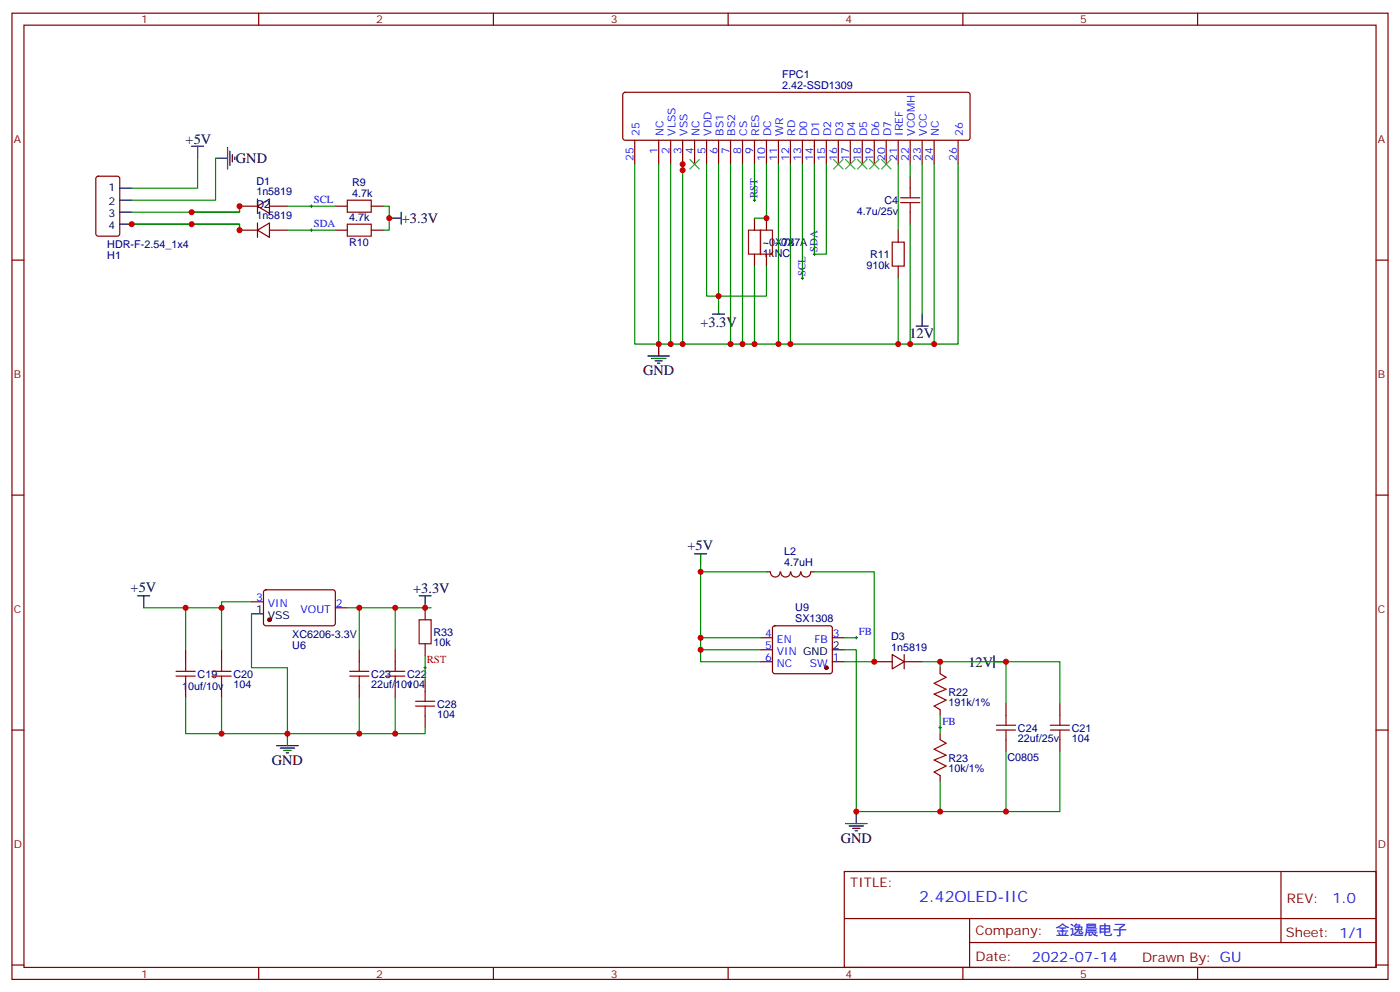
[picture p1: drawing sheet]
<svg xmlns="http://www.w3.org/2000/svg" width="412mm" height="292mm" viewBox="0 0 412 292" stroke-linecap="round" stroke-linejoin="round" font-family="sans-serif">
<g fill="none" stroke="#870000" stroke-width=".35">
<path d="M3.5 3.9h405.4v284.3h-405.4zM7.1 7.4h398.2v277.3h-398.2zM76.2 3.9v3.5M145.3 3.9v3.5M214.5 3.9v3.5M283.6 3.9v3.5M352.8 3.9v3.5M183.7 27.4l.4-.2h100.9l.5 .2 .3 .5v12.7l-.3 .5-.5 .2h-100.9l-.4-.3-.3-.4v-12.7zM28.5 52.1l.4-.2h5.7l.6 .4 .1 16.5-.5 .6-5.9 .1-.6-.5-.1-16.4zM75.8 58.6v4.2M187 41.3v7M194 41.3v7"/>
<path d="M197.6 41.3v7M201.1 41.3v7M204.6 41.3v7M208.1 41.3v7M211.7 41.3v7M215.2 41.3v7M218.7 41.3v7M222.2 41.3v7M225.8 41.3v7M229.3 41.3v7M232.8 41.3v7M236.4 41.3v7"/>
<path d="M239.9 41.3v7M243.4 41.3v7M246.9 41.3v7M250.5 41.3v7M254 41.3v7M257.5 41.3v7M261.1 41.3v7M264.6 41.3v7M268.1 41.3v7M268.1 51.9v3.5M271.6 41.3v7M275.2 41.3v7"/>
<path d="M282.2 41.3v7M3.5 76.6h3.6M70.6 60.7h5.2M70.6 67.7h5.2M75.8 60.7l3.6-2.1v4.2zM75.8 67.7l3.6-2.1v4.2zM75.8 65.6v4.2M79.4 60.7h5.3M79.4 67.7h5.3M98.8 60.7h3.5M98.8 67.7h3.5M109.4 60.7h3.5"/>
<path d="M109.4 67.7h3.5M222.2 64.2v3.5M222.2 74.8v3.5M225.8 64.2v3.5M225.8 74.8v3.5M264.6 67.7v3.6M264.6 78.3v3.5M268.1 62.4v3.6M405.3 76.6h3.6M3.5 145.7h3.6M405.3 145.7h3.6M74.1 177.1h3.5"/>
<path d="M77.8 173.8l.5-.2h20l.5 .7-.1 9.4-.6 .4h-20.1l-.4-.7v-9.1zM98.8 178.9h3.5M125.2 178.9v3.5M225.8 168.3h1M227 168.3a1.41 1.41 0 0 0 1.4 1.5 1.41 1.41 0 0 0 1.4-1.5M230 168.3a1.41 1.41 0 0 0 1.4 1.5 1.41 1.41 0 0 0 1.4-1.5M233 168.3a1.41 1.41 0 0 0 1.4 1.5 1.41 1.41 0 0 0 1.4-1.5M239.9 168.3h-1.1a1.41 1.41 0 0 1-1.4 1.5 1.41 1.41 0 0 1-1.4-1.5M54.7 191.2v3.5M65.3 191.2v3.5M105.8 191.2v3.5M116.4 191.2v3.5"/>
<path d="M125.2 189.4v3.6M224 194.7h3.5M224 187.7h3.5M224 191.2h3.5M227.8 184.4l.4-.3h16.3l.5 .3 .2 .5v12.7l-.3 .5-.4 .2h-16.3l-.5-.3-.2-.4v-12.7zM245.2 194.7h3.5M245.2 187.7h3.5M257.5 194.7h5.3M262.8 192.6l3.5 2.1-3.5 2.1zM266.3 194.7h5.3M266.3 192.6v4.2M276.9 196.5v1.8"/>
<path d="M3.5 214.8h3.6M54.7 201.8v3.5M65.3 201.8v3.5M105.8 201.8v3.5M116.4 201.8v3.5M125.2 200v3.6M125.2 210.6v3.5M276.9 208.8v1.8M276.9 215.9v1.8M296.3 207.1v3.5M296.3 217.7v3.5M312.2 207.1v3.5"/>
<path d="M312.2 217.7v3.5M405.3 214.8h3.6M276.9 228.2v1.8M248.7 256.5h156.6v28.2h-156.6zM377.3 256.5v20.9M248.7 270.3h156.5M285.6 277.4h119.6M285.6 270.3v14.1M3.5 284h3.6M76.2 284.7v3.5M145.3 284.7v3.5M214.5 284.7v3.5"/>
<path d="M283.6 284.7v3.5M352.8 284.7v3.5M405.3 284h3.6"/>
</g>
<g fill="none" stroke="#000" stroke-width=".35">
<path d="M35.3 55.4h3.5M35.3 58.9h3.5M56.4 43h3.6M58.2 43v3.6M63.5 46.6h3.5M67 43.4v6.3M67.7 44.4v4.3M68.4 45.5v2.1M69.1 46.2v.7M35.3 62.4h3.5M35.3 66h3.5M114.7 64.2h3.5"/>
<path d="M118.2 62.4v3.6M209.9 92.4h3.5M211.7 88.9v3.5M269.9 96h3.5M271.6 92.4v3.6M190.9 104.8h6.3M191.9 105.5h4.2M193 106.2h2.1M193.7 106.9h.7M194 101.2v3.6M40.6 175.3h3.5M42.3 175.3v3.6"/>
<path d="M123.5 175.3h3.5M125.2 175.3v3.6M204.6 163h3.5M206.4 163v3.5M74.1 180.6h3.5M245.2 191.2h3.5M292.8 194.7h3.5M292.8 193v3.5M81.5 219.4h6.3M84.7 215.9v3.5M82.5 220.1h4.3M83.6 220.8h2.1"/>
<path d="M84.3 221.5h.7M252.2 238.8v3.6M249.1 242.4h6.3M250.1 243.1h4.3M251.2 243.8h2.1M251.9 244.5h.7"/>
</g>
<g fill="none" stroke="#a10000" stroke-width=".35">
<path d="M102.3 58.9h7.1v3.5h-7.1zM265.3 59.6h5.6M265.3 58.2h5.6M268.1 55.4v2.8M268.1 59.6v2.8M102.3 66h7.1v3.5h-7.1zM220.5 67.7h3.5v7.1h-3.5zM224 67.7h3.5v7.1h-3.5zM262.8 71.3h3.5v7h-3.5zM51.9 197.6h5.6M51.9 199h5.6M54.7 194.7v2.9"/>
<path d="M54.7 199v2.8M62.4 197.6h5.7M62.4 199h5.7M65.3 194.7v2.9M65.3 199v2.8M103 197.6h5.7M103 199h5.7M105.8 194.7v2.9M105.8 199v2.8M113.6 197.6h5.6M113.6 199h5.6M116.4 194.7v2.9"/>
<path d="M116.4 199v2.8M123.5 182.4h3.5v7h-3.5zM276.9 198.3l1.8 1-3.5 1.8 3.5 1.7-3.5 1.5 3.5 1.7-3.5 1.8 1.7 1M122.4 207.8h5.7M122.4 206.4h5.7M125.2 203.6v2.8M125.2 207.8v2.8M276.9 217.7l1.8 1-3.5 1.8 3.5 1.7-3.5 1.5 3.5 1.7-3.5 1.8 1.7 1M293.5 214.8h5.7M293.5 213.4h5.7M296.3 210.6v2.8M296.3 214.8v2.9"/>
<path d="M309.4 214.8h5.6M309.4 213.4h5.6M312.2 210.6v2.8M312.2 214.8v2.9"/>
</g>
<g fill="#870000" stroke="#870000" stroke-width=".35">
<circle cx="243.4" cy="196.5" r=".53"/>
<circle cx="79.4" cy="182.4" r=".53"/>
</g>
<g fill="none" stroke="#000" stroke-width=".29">
<path d="M221.9 58.9h.7M222.2 58.6v.7M91.4 67.7h.7M91.4 60.7h.7M91.7 60.3v.7M91.7 67.4v.7M239.5 74.8h.7M239.9 74.4v.7M236 81.8h.7M236.4 81.5v.7M124.9 196.5h.7M125.2 196.1v.7"/>
<path d="M251.9 187.7h.7M252.2 187.3v.7M276.6 214.1h.7M276.9 213.8v.7"/>
</g>
<g fill="none" stroke="#008700" stroke-width=".35">
<path d="M58.2 46.6v8.8h-19.4M63.5 46.6v12.3h-24.7M187 48.3v52.9h95.2v-52.9M194 48.3v52.9M197.6 48.3v52.9M201.1 48.3v52.9M208.1 48.3v38.8h17.7v-8.8M211.7 48.3v40.6M215.2 48.3v52.9M218.7 48.3v52.9M222.2 48.3v10.6M225.8 48.3v15.9h-3.6"/>
<path d="M229.3 48.3v52.9M232.8 48.3v52.9M236.4 48.3v33.5M239.9 48.3v26.5h3.5v-26.5M264.6 48.3v19.4M268.1 48.3v3.6M271.6 48.3v44.1M275.2 48.3v52.9M38.8 62.4h31.8v-1.7v1.7h-14.2M38.8 66h31.8v1.7v-1.7zM84.7 60.7h14.1M84.7 67.7h14.1"/>
<path d="M112.9 60.7h1.8v7h-1.8M222.2 78.3v22.9M268.1 66v35.2M264.6 81.8v19.4M42.3 178.9h23M54.7 178.9v12.3M65.3 178.9v12.3M74.1 177.1h-8.8v1.8M102.3 178.9h24.7M105.8 178.9v12.3M116.4 178.9v12.3M206.4 166.5v24.7h17.6"/>
<path d="M206.4 168.3h19.4M239.9 168.3h17.6v26.4h-8.8M74.1 180.6v15.9h10.6v19.4h21.1v-10.6M125.2 193v7M206.4 191.2v3.5h17.6M206.4 187.7h17.6M248.7 191.2h3.5v47.6h24.7M248.7 187.7h3.5M271.6 194.7h5.3v1.8M276.9 194.7h19.4v12.4M296.3 194.7h15.9v12.4M54.7 205.3v10.6h30"/>
<path d="M65.3 205.3v10.6M116.4 205.3v10.6h-10.6M125.2 214.1v1.8h-8.8M276.9 210.6v5.3M296.3 221.2v17.6h-19.4v-8.8M312.2 221.2v17.6h-15.9"/>
</g>
<g fill="#c00">
<circle cx="65.3" cy="178.9" r=".88"/>
<circle cx="116.4" cy="178.9" r=".88"/>
<circle cx="84.7" cy="215.9" r=".88"/>
<circle cx="105.8" cy="215.9" r=".88"/>
<circle cx="105.8" cy="178.9" r=".88"/>
<circle cx="54.7" cy="178.9" r=".88"/>
<circle cx="65.3" cy="215.9" r=".88"/>
<circle cx="125.2" cy="178.9" r=".88"/>
<circle cx="116.4" cy="215.9" r=".88"/>
<circle cx="194" cy="101.2" r=".88"/>
<circle cx="268.1" cy="101.2" r=".88"/>
<circle cx="264.6" cy="101.2" r=".88"/>
<circle cx="275.2" cy="101.2" r=".88"/>
<circle cx="232.8" cy="101.2" r=".88"/>
<circle cx="229.3" cy="101.2" r=".88"/>
<circle cx="218.7" cy="101.2" r=".88"/>
<circle cx="215.2" cy="101.2" r=".88"/>
<circle cx="211.7" cy="87.1" r=".88"/>
<circle cx="201.1" cy="101.2" r=".88"/>
<circle cx="197.6" cy="101.2" r=".88"/>
<circle cx="201.1" cy="48.3" r=".88"/>
<circle cx="201.1" cy="50.1" r=".88"/>
<circle cx="225.8" cy="64.2" r=".88"/>
<circle cx="222.3" cy="101.2" r=".88"/>
<circle cx="56.4" cy="66" r=".88"/>
<circle cx="56.4" cy="62.4" r=".88"/>
<circle cx="114.7" cy="64.2" r=".88"/>
<circle cx="70.6" cy="67.7" r=".88"/>
<circle cx="38.8" cy="66" r=".88"/>
<circle cx="70.6" cy="60.7" r=".88"/>
<circle cx="296.3" cy="194.7" r=".88"/>
<circle cx="257.5" cy="194.7" r=".88"/>
<circle cx="276.9" cy="238.8" r=".88"/>
<circle cx="276.9" cy="194.7" r=".88"/>
<circle cx="252.2" cy="238.8" r=".88"/>
<circle cx="296.3" cy="238.8" r=".88"/>
<circle cx="206.4" cy="187.7" r=".88"/>
<circle cx="206.4" cy="168.3" r=".88"/>
<circle cx="206.4" cy="191.2" r=".88"/>
</g>
<path d="M203.2 46.9l2.8 2.8M206 46.9l-2.8 2.8M245.5 46.9l2.9 2.8M248.4 46.9l-2.9 2.8M249.1 46.9l2.8 2.8M251.9 46.9l-2.8 2.8M252.6 46.9l2.8 2.8M255.4 46.9l-2.8 2.8M256.1 46.9l2.8 2.8M258.9 46.9l-2.8 2.8M259.6 46.9l2.9 2.8M262.5 46.9l-2.9 2.8" fill="none" stroke="#3c3" stroke-width=".35"/>
<text font-size="4.6" fill="#00f" x="270.8" y="265.5">2.42OLED-IIC</text>
<g font-size="4.2">
<text x="54.7" y="42.3">+5V</text>
<text x="69.5" y="48">GND</text>
<text x="118.4" y="65.6">+3.3V</text>
<text x="206.3" y="96.4">+3.3V</text>
<text x="267.9" y="99.5">12V</text>
<text x="189.5" y="110.4">GND</text>
<text x="202.5" y="161.8">+5V</text>
<text x="38.5" y="174.1">+5V</text>
<text x="121.7" y="174.6">+3.3V</text>
<text x="285.3" y="196.1">12V</text>
<text x="80.1" y="225.1">GND</text>
<text x="247.6" y="248">GND</text>
</g>
<g font-size="4.2" fill="#00f">
<text x="392.5" y="265.7">1.0</text>
<text x="310.9" y="275.3">金逸晨电子</text>
<text x="304" y="283.1">2022-07-14</text>
</g>
<g font-size="3.9" fill="#800">
<text x="250.5" y="261.1">TITLE:</text>
<text x="379.1" y="265.7">REV:</text>
<text x="287.4" y="275.3">Company:</text>
<text x="378.7" y="275.9">Sheet: 1/1</text>
<text x="287.4" y="282.9">Date:</text>
<text x="336.4" y="283">Drawn By: GU</text>
</g>
<g font-size="3.2" fill="#800">
<text x="41.6" y="6.9">1</text>
<text x="110.8" y="6.9">2</text>
<text x="179.9" y="6.9">3</text>
<text x="249.1" y="6.9">4</text>
<text x="318.2" y="6.9">5</text>
<text x="4.1" y="42">A</text>
<text x="405.9" y="42">A</text>
<text x="4.1" y="111.1">B</text>
<text x="405.9" y="111.1">B</text>
<text x="4.1" y="180.3">C</text>
<text x="405.9" y="180.3">C</text>
<text x="4.1" y="249.4">D</text>
<text x="405.9" y="249.4">D</text>
<text x="41.6" y="287.7">1</text>
<text x="110.8" y="287.7">2</text>
<text x="179.9" y="287.7">3</text>
<text x="249.1" y="287.7">4</text>
<text x="318.2" y="287.7">5</text>
</g>
<g font-size="3.2" fill="#000080">
<text x="230.4" y="23">FPC1</text>
<text x="230.4" y="26.1">2.42-SSD1309</text>
<text x="75.5" y="57.5">1n5819</text>
<text x="75.5" y="54.3">D1</text>
<text x="103.7" y="57.9">4.7k</text>
<text x="103.7" y="54.7">R9</text>
<text x="75.5" y="64.6">1n5819</text>
<text x="75.5" y="61.4">D2</text>
<text x="102.8" y="64.9">4.7k</text>
<text x="252.4" y="63.3">4.7u/25v</text>
<text x="260.5" y="60.1">C4</text>
<text x="31.6" y="73">HDR-F-2.54_1x4</text>
<text x="31.6" y="76.2">H1</text>
<text x="102.8" y="72.4">R10</text>
<text x="224.7" y="75.5">1kNC</text>
<text x="224.7" y="72.5">~0X78</text>
<text x="228.3" y="72.5">~0X7A</text>
<text x="256.3" y="75.9">R11</text>
<text x="255.2" y="79.1">910k</text>
<text x="231" y="166.5">4.7uH</text>
<text x="231" y="163.3">L2</text>
<text x="234.3" y="179.9">U9</text>
<text x="234.3" y="183.1">SX1308</text>
<text x="86.1" y="187.7">XC6206-3.3V</text>
<text x="86.1" y="190.9">U6</text>
<text x="127.7" y="190.2">10k</text>
<text x="127.7" y="187.1">R33</text>
<text x="262.5" y="191.6">1n5819</text>
<text x="262.5" y="188.3">D3</text>
<text x="53.7" y="202.9">10uf/10v</text>
<text x="58.2" y="199.4">C19</text>
<text x="68.8" y="202.6">104</text>
<text x="68.8" y="199.4">C20</text>
<text x="109.4" y="202.6">22uf/10v</text>
<text x="109.4" y="199.4">C23</text>
<text x="119.9" y="202.6">104</text>
<text x="119.9" y="199.4">C22</text>
<text x="128.8" y="208.2">C28</text>
<text x="279.4" y="207.9">191k/1%</text>
<text x="279.4" y="204.7">R22</text>
<text x="128.8" y="211.4">104</text>
<text x="299.9" y="215.3">C24</text>
<text x="315.7" y="215.3">C21</text>
<text x="299.9" y="218.4">22uf/25v</text>
<text x="315.7" y="218.5">104</text>
<text x="279.4" y="227.3">10k/1%</text>
<text x="279.4" y="224.1">R23</text>
<text x="296.8" y="224.1">C0805</text>
</g>
<g font-size="3.2" fill="#00f">
<text x="188.4" y="40" transform="rotate(-90 188.4 40)">25</text>
<text x="195.4" y="40" transform="rotate(-90 195.4 40)">NC</text>
<text x="199" y="40" transform="rotate(-90 199 40)">VLSS</text>
<text x="202.5" y="40" transform="rotate(-90 202.5 40)">VSS</text>
<text x="206" y="40" transform="rotate(-90 206 40)">NC</text>
<text x="209.5" y="40" transform="rotate(-90 209.5 40)">VDD</text>
<text x="213.1" y="40" transform="rotate(-90 213.1 40)">BS1</text>
<text x="216.6" y="40" transform="rotate(-90 216.6 40)">BS2</text>
<text x="220.1" y="40" transform="rotate(-90 220.1 40)">CS</text>
<text x="223.7" y="40" transform="rotate(-90 223.7 40)">RES</text>
<text x="227.2" y="40" transform="rotate(-90 227.2 40)">DC</text>
<text x="230.7" y="40" transform="rotate(-90 230.7 40)">WR</text>
<text x="234.2" y="40" transform="rotate(-90 234.2 40)">RD</text>
<text x="237.8" y="40" transform="rotate(-90 237.8 40)">D0</text>
<text x="241.3" y="40" transform="rotate(-90 241.3 40)">D1</text>
<text x="244.8" y="40" transform="rotate(-90 244.8 40)">D2</text>
<text x="248.4" y="40" transform="rotate(-90 248.4 40)">D3</text>
<text x="251.9" y="40" transform="rotate(-90 251.9 40)">D4</text>
<text x="255.4" y="40" transform="rotate(-90 255.4 40)">D5</text>
<text x="258.9" y="40" transform="rotate(-90 258.9 40)">D6</text>
<text x="262.5" y="40" transform="rotate(-90 262.5 40)">D7</text>
<text x="266" y="40" transform="rotate(-90 266 40)">IREF</text>
<text x="269.5" y="40" transform="rotate(-90 269.5 40)">VCOMH</text>
<text x="273" y="40" transform="rotate(-90 273 40)">VCC</text>
<text x="276.6" y="40" transform="rotate(-90 276.6 40)">NC</text>
<text x="283.6" y="40" transform="rotate(-90 283.6 40)">26</text>
<text x="186.6" y="47.2" transform="rotate(-90 186.6 47.2)">25</text>
<text x="193.7" y="45.2" transform="rotate(-90 193.7 45.2)">1</text>
<text x="197.2" y="45.2" transform="rotate(-90 197.2 45.2)">2</text>
<text x="200.7" y="45.2" transform="rotate(-90 200.7 45.2)">3</text>
<text x="204.3" y="45.2" transform="rotate(-90 204.3 45.2)">4</text>
<text x="207.8" y="45.2" transform="rotate(-90 207.8 45.2)">5</text>
<text x="211.3" y="45.2" transform="rotate(-90 211.3 45.2)">6</text>
<text x="214.8" y="45.2" transform="rotate(-90 214.8 45.2)">7</text>
<text x="218.4" y="45.2" transform="rotate(-90 218.4 45.2)">8</text>
<text x="221.9" y="45.2" transform="rotate(-90 221.9 45.2)">9</text>
<text x="225.4" y="47.2" transform="rotate(-90 225.4 47.2)">10</text>
<text x="229" y="47.2" transform="rotate(-90 229 47.2)">11</text>
<text x="232.5" y="47.2" transform="rotate(-90 232.5 47.2)">12</text>
<text x="236" y="47.2" transform="rotate(-90 236 47.2)">13</text>
<text x="239.5" y="47.2" transform="rotate(-90 239.5 47.2)">14</text>
<text x="243.1" y="47.2" transform="rotate(-90 243.1 47.2)">15</text>
<text x="246.6" y="47.2" transform="rotate(-90 246.6 47.2)">16</text>
<text x="250.1" y="47.2" transform="rotate(-90 250.1 47.2)">17</text>
<text x="253.6" y="47.2" transform="rotate(-90 253.6 47.2)">18</text>
<text x="257.2" y="47.2" transform="rotate(-90 257.2 47.2)">19</text>
<text x="260.7" y="47.2" transform="rotate(-90 260.7 47.2)">20</text>
<text x="264.2" y="47.2" transform="rotate(-90 264.2 47.2)">21</text>
<text x="267.8" y="47.2" transform="rotate(-90 267.8 47.2)">22</text>
<text x="271.3" y="47.2" transform="rotate(-90 271.3 47.2)">23</text>
<text x="274.8" y="47.2" transform="rotate(-90 274.8 47.2)">24</text>
<text x="281.9" y="47.2" transform="rotate(-90 281.9 47.2)">26</text>
<text x="92.4" y="59.8">SCL</text>
<text x="223.1" y="58.2" transform="rotate(-90 223.1 58.2)">RST</text>
<text x="92.4" y="66.9">SDA</text>
<text x="240.8" y="74.1" transform="rotate(-90 240.8 74.1)">SDA</text>
<text x="237.2" y="81.1" transform="rotate(-90 237.2 81.1)">SCL</text>
<text x="75.4" y="176.7">3</text>
<text x="78.9" y="178.5">VIN</text>
<text x="99" y="178.5">2</text>
<text x="88.5" y="180.3">VOUT</text>
<text x="225.3" y="187.3">4</text>
<text x="225.3" y="190.9">5</text>
<text x="228.8" y="189.1">EN</text>
<text x="239.9" y="189.1">FB</text>
<text x="245.4" y="187.3">3</text>
<text x="252.9" y="186.8">FB</text>
<text x="225.3" y="194.4">6</text>
<text x="228.8" y="192.6">VIN GND</text>
<text x="228.8" y="196.1">NC</text>
<text x="238.6" y="196.1">SW</text>
<text x="245.4" y="194.4">1</text>
<text x="277.6" y="213.3">FB</text>
</g>
<g font-size="3.2">
<text x="32" y="56.1">1</text>
<text x="32" y="60.3">2</text>
<text x="32" y="63.9">3</text>
<text x="32" y="67.4">4</text>
<text x="75.4" y="180.3">1</text>
<text x="78.9" y="182">VSS</text>
<text x="245.4" y="190.9">2</text>
</g>
<text font-size="3.2" fill="#f00" x="125.7" y="195.2">RST</text>
</svg>
